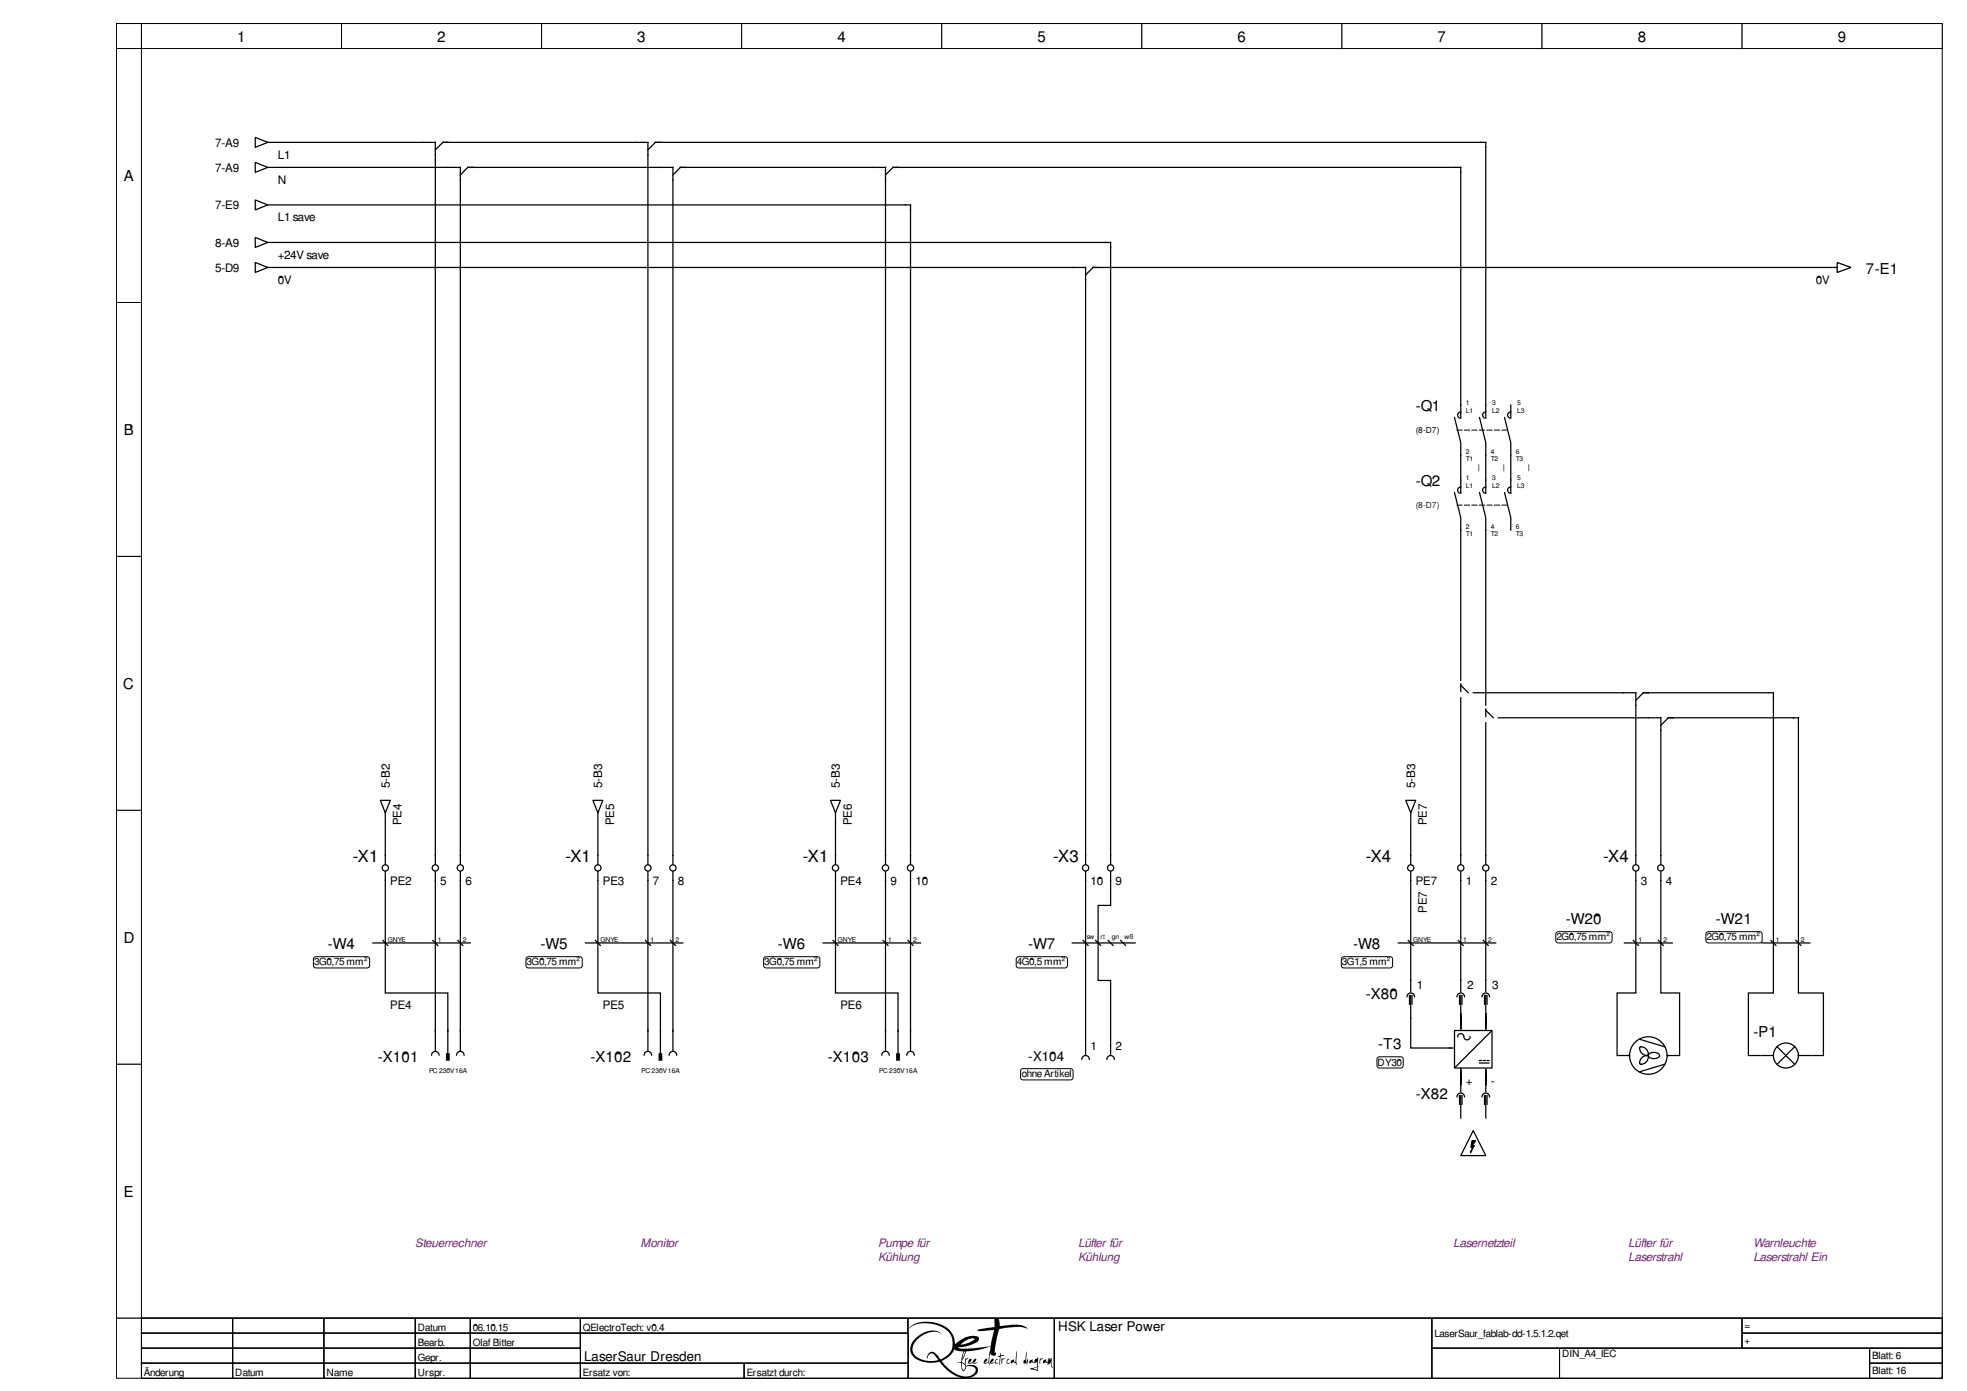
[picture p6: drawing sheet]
<svg xmlns="http://www.w3.org/2000/svg" width="420mm" height="297mm" viewBox="0 0 420 297" stroke-linecap="round" stroke-linejoin="round" font-family="sans-serif">
<path d="M24.9 5h390v276.5h-390z" fill="none" stroke="#000" stroke-width=".21"/>
<g fill="#fff" stroke="#000" stroke-width=".21">
<path d="M24.9 5h5.3v5.4h-5.3z"/>
<path d="M30.2 5h42.8v5.4h-42.8z"/>
<path d="M73 5h42.7v5.4h-42.7z"/>
<path d="M115.7 5h42.7v5.4h-42.7z"/>
<path d="M158.4 5h42.8v5.4h-42.8z"/>
<path d="M201.2 5h42.7v5.4h-42.7z"/>
<path d="M243.9 5h42.7v5.4h-42.7z"/>
<path d="M286.6 5h42.8v5.4h-42.8z"/>
<path d="M329.4 5h42.7v5.4h-42.7z"/>
<path d="M372.1 5h42.8v5.4h-42.8z"/>
<path d="M24.9 10.4h5.3v54.2h-5.3z"/>
<path d="M24.9 64.6h5.3v54.2h-5.3z"/>
<path d="M24.9 118.8h5.3v54.2h-5.3z"/>
<path d="M24.9 173h5.3v54.3h-5.3z"/>
<path d="M24.9 227.3h5.3v54.2h-5.3z"/>
<path d="M24.9 281.5h390v12.8h-390z"/>
<path d="M30.2 281.5h19.5v3.2h-19.5z"/>
</g>
<path d="M30.2 281.5h19.5v3.2h-19.5z" fill="none" stroke="#000" stroke-width=".21"/>
<path d="M49.7 281.5h19.5v3.2h-19.5z" fill="#fff" stroke="#000" stroke-width=".21"/>
<path d="M49.7 281.5h19.5v3.2h-19.5z" fill="none" stroke="#000" stroke-width=".21"/>
<path d="M69.2 281.5h19.5v3.2h-19.5z" fill="#fff" stroke="#000" stroke-width=".21"/>
<path d="M69.2 281.5h19.5v3.2h-19.5z" fill="none" stroke="#000" stroke-width=".21"/>
<path d="M88.7 281.5h11.8v3.2h-11.8z" fill="#fff" stroke="#000" stroke-width=".21"/>
<path d="M88.7 281.5h11.8v3.2h-11.8z" fill="none" stroke="#000" stroke-width=".21"/>
<path d="M100.5 281.5h23.5v3.2h-23.5z" fill="#fff" stroke="#000" stroke-width=".21"/>
<path d="M100.5 281.5h23.5v3.2h-23.5z" fill="none" stroke="#000" stroke-width=".21"/>
<path d="M124 281.5h70v3.2h-70z" fill="#fff" stroke="#000" stroke-width=".21"/>
<path d="M124 281.5h70v3.2h-70z" fill="none" stroke="#000" stroke-width=".21"/>
<path d="M194 281.5h31.2v12.8h-31.2z" fill="#fff" stroke="#000" stroke-width=".21"/>
<g fill="#000">
<path d="M207 290.3l.4-.2a.61 .61 0 0 1-.5 .9 .87 .87 0 0 0 1.2-.7l.4-.1a.76 .76 0 0 1-.6 .8l.9-.1-.7 .3-.4-.2-.8 .2-.1-.3zM211.8 290.3l.4-.1a.73 .73 0 0 1-.6 .8l.9-.1 .1-.4a.38 .38 0 0 1 .5-.3v.2h-.2l-.2 .2v.4h.6a.57 .57 0 0 1-.9 0l-.1 .1a.53 .53 0 0 1-.8-.1zM213.6 288.9l.2 .5 .5-.1 .3 .3h-.7a1.89 1.89 0 0 0-.3 1.7l-.1 .2 .1-1.8h-.5l.5-.2zM214 290l.1 .2 .3-.1 .2 .1a.69 .69 0 0 0-.5 1l-.1 .1zM215.2 290.3l.2-.1 .2 .1a.42 .42 0 0 0-.4 .3 .42 .42 0 0 0 .1 .4l.5-.1a.44 .44 0 0 1-.6 .3 .44 .44 0 0 1-.1-.7zM217.2 288.6l-.1 1.9 .1 .9-.7-.6-.4 .3-.2-.2v-.3l.6-.4 .1 .4 .3 .3zM219.3 288.6l-.1 2.1 .4-.6v.9l-.1 .2-.1-.6-.1 .8-.4-.3a.41 .41 0 0 1-.3-.4 .41 .41 0 0 1 .4-.4zM222.2 290v.2l.3-.1 .3 .1-.5 .2-.2 .9zM223 290.4l.4-.2 .1 .5 .3 .2 .1-.8 .1 .7 .2-.8 .1 .5 .3-.5 .1 1.7 .1 .2 .3-.1-.5 .2-.2-1.2-.2 .4-.1-.1-.2 .3-.1-.3-.5-.3-.5 .3v-.5z"/>
<path d="M207 290.3l-.2 .8 .3 .1 .6-.2a.83 .83 0 0 0 1.2-.1l-.8 .1-.1-.1a.53 .53 0 0 0 .4-.8l-.3 .2a.88 .88 0 0 1-1.2 .7l.6-.6-.1-.3zM207 290.3l.2-.1h.3l-.1 .4-.5 .3 .2 .1 .6-.1 .5-.7h.3a.62 .62 0 0 1-.5 .7l.1 .1 .7-.1-.7 .3-.3-.2-.9 .2-.1-.3z"/>
<path d="M211.8 290.3l-.3 .7a.87 .87 0 0 0 1 0l.4 .2 .4-.2h-.6v-.4l.2-.2h.3l-.1-.2a.46 .46 0 0 0-.6 .5v.2l-.9 .1a.66 .66 0 0 0 .5-.9zM211.9 290.2h.3a.76 .76 0 0 1-.6 .8h.2a.65 .65 0 0 0 .9-.6l.3-.2 .2 .1-.3 .1-.2 .6h.6a.49 .49 0 0 1-.8 0l-.2 .1a.53 .53 0 0 1-.8-.1z"/>
<path d="M194.5 283.3l-.5 .7 .8-.8 1.4-.5 1.4-.1 1.4 .1a6.3 6.3 0 0 1 3.7 1.8l.3 .4a3.5 3.5 0 0 1-1.2 4.9l-.9 .5-1.1-1.3a1.08 1.08 0 0 0-1.3-.1 1.08 1.08 0 0 0-.4 1.2 .92 .92 0 0 1 .7-1 .92 .92 0 0 1 1.1 .6l.5 .7a5.1 5.1 0 0 1-5.2-1.2l-.3-.9 .2-1a4.1 4.1 0 0 1 1.9-2.1l1.1-.5 1-.3h.9l1.1 .4-1.2-.6a4.9 4.9 0 0 0-4 1.3 2.72 2.72 0 0 0-.2 4.7 6 6 0 0 0 3.1 .8l1.9-.2 1.6 1.8a5 5 0 0 0 5.2 1.5l.8-.4 .5-.5a1.19 1.19 0 0 0-.1-1.3 1.19 1.19 0 0 0-1.3-.4l-1 .2-.1-1.1 .2-.3 .3-.1-.1-.2-.4 .2-.1-.1-.1 1.1-.6-.3 .9-2.3 2.8-.4 2.4-.7-.5 3.4-.8 .1 .5-.4 .1-.3-.1-.2-.5 .3-.2 .5v.2l.4 .1 .6-.2 .3 .4h.1l-.2-.7 .2-1.8 .2 .4 .6 .2a.4 .4 0 0 0 .5-.4l-.1-.3-.2 .1v-.7l.9-4.3 1.3-.3 2.9-.3 1.9 .4a1.04 1.04 0 0 0-1-.6l-2.2-.2-2.7 .3-.3-1.6a.53 .53 0 0 0-.7 0 .53 .53 0 0 0-.2 .6v1.2l-3.7 .6 .7 .3 2.9-.3-.7 3.5-5.6 .5a1.33 1.33 0 0 1-1.3-.3l1.4-.1 2.1-.7 .8-.6 .1-.7-.8-.3-1.7 .1-1.5 .8-1.1 .9-.2-1.2a5.5 5.5 0 0 0-5.3-3.6h-1.3l-1.3 .2zM194.5 283.3a6.6 6.6 0 0 1 6.2-.5l1.1 .5a4.5 4.5 0 0 1 2.2 3.8l.2-.2a4.8 4.8 0 0 1 4.7-1.4l.2 .1a1.01 1.01 0 0 1-.9 1.2 7.9 7.9 0 0 1-3.2 .9h-.3l.5 .3h1.4l5-.5 .7-3.5-2.9 .3-.7-.3 3.8-.6-.1-1.6 .2-.3h.5l.3 .2 .2 1.5 2.7-.3a4 4 0 0 1 3.1 .7l.1 .1-1.4-.3h-.8l-3.7 .4a4.9 4.9 0 0 0-.8 2.6l-.3 2.3v.3l.2-.2v.3l-.2 .4a.66 .66 0 0 1-1-.6l-.1 .5a2.81 2.81 0 0 0 .1 2h-.2l-.2-.4-.6 .2-.4-.1v-.2l.2-.5 .5-.3 .1 .2-.1 .3-.5 .4 .8-.1 .5-3.4-2.4 .7-2.8 .4-.9 2.2 .6 .4 .1-1.1 .1 .1 .5-.1v.1l-.5 .3-.1 .8 .2 .4a2.39 2.39 0 0 1 1.9-.1l.5 .5 .1 .5-.1 .6-.5 .5-1.3 .5h-1.9a10.2 10.2 0 0 1-4.4-3.4l-.4 .1a6.8 6.8 0 0 1-3.9-.3l-1-.6-.5-.6-.4-.6-.1-.8a5 5 0 0 1 4-3.8h1.5l1.2 .6a3.3 3.3 0 0 0-3.8 .2 3.6 3.6 0 0 0-2.3 3.8 3.3 3.3 0 0 0 2.3 1.7l1.7 .2 1.4-.3-.8-1-.5-.4-.7 .3-.3 .8-.1-.1a1.2 1.2 0 0 1 1.3-1.3l.8 .6 .8 .9h.2l1-.6 .8-.7 .5-.9 .1-.9a4 4 0 0 0-3.4-4.2l-1.1-.2a5.2 5.2 0 0 0-5 1.2zM205.3 287.1l1.4-1.1 1-.2 .5 .1a4.8 4.8 0 0 1-2.9 1.2zM205.3 287.1h.4l1.3-.4 1.2-.8-.5-.1-1 .2zM201.1 290.6a5.3 5.3 0 0 0 2.7-2.3v-.1a2.42 2.42 0 0 0 1.8 .4h.2l-.5 2.3h-.8l-.3 .3 .6-.2h.5a1.65 1.65 0 0 0 .5 1.8l.3-.3 .2-.4a.98 .98 0 0 1 1.4-.3 .9 .9 0 0 1 .7 .8 .9 .9 0 0 1-.6 .9l-.4 .3a5.4 5.4 0 0 1-5.5-2.2zM201.1 290.6a8.4 8.4 0 0 0 3.8 3.1 2.57 2.57 0 0 0 3.5-1 1.39 1.39 0 0 0-1.9-.9l-.4 .7-.4 .3-.3-.5-.1-1.3h-.5l-.6 .2a1.05 1.05 0 0 1 1.1-.3l.5-2.3-1.2-.1-.8-.3a4 4 0 0 1-2.4 2.3zM206 288.6h.2l-.1 .2-.5 1.3zM206 288.6l-.4 1.5 .5-1.3 .1-.2zM205.5 291.1l.6 .4 .1 .5a.39 .39 0 0 1-.1 .4 .39 .39 0 0 1-.5 .1zM205.5 291.1a1.36 1.36 0 0 0 .4 1.5l.3-.7a.84 .84 0 0 0-.7-.8z"/>
<path d="M194.5 283.3l-.5 .6 .1-.1a5.9 5.9 0 0 1 5.6-1 4.2 4.2 0 0 1 3.8 4.3 3.4 3.4 0 0 1-2.7 3.1l-1-1.2a1.06 1.06 0 0 0-1.3-.1 1.06 1.06 0 0 0-.4 1.2 .92 .92 0 0 1 .7-1 .92 .92 0 0 1 1.1 .6 .69 .69 0 0 1 .4 .8 5.3 5.3 0 0 1-5.1-1.3 2.77 2.77 0 0 1 1.2-3.6 4 4 0 0 1 4.7-.8 3.4 3.4 0 0 0-4.4 .1 3.5 3.5 0 0 0-2 4.2 5 5 0 0 0 4.9 1.9l1.1-.2a7.9 7.9 0 0 0 5.7 3.5 2.66 2.66 0 0 0 2.5-1.4 1.2 1.2 0 0 0-1.5-1.4l-1 .2-.1-.2v-1l.5-.3v-.1h-.6l-.1 1.1-.6-.3 .9-2.3 2.8-.4 2.4-.7-.1 1a1.4 1.4 0 0 0-.3 1.3l-.1 1.1-.8 .1 .5-.4 .1-.3-.2-.2-.4 .3-.2 .7 .4 .1 .6-.2 .2 .4h.2a3.5 3.5 0 0 1 0-2.5 .65 .65 0 0 0 .5 .6 .65 .65 0 0 0 .8-.4v-.3l-.3 .2v-.2v-.9l.9-4a10.9 10.9 0 0 1 6.1-.2 3.7 3.7 0 0 0-3.2-.8l-2.7 .3-.2-1.3a.52 .52 0 0 0-.6-.4 .52 .52 0 0 0-.4 .7v1.2l-3.7 .6 .7 .3 2.9-.3-.7 3.5a24.3 24.3 0 0 1-6.6 .5l-.3-.3h.3a7.1 7.1 0 0 0 4-1.4l.1-.5-.2-.3a5 5 0 0 0-4.9 1.6 4.6 4.6 0 0 0-3.8-4.5 6.4 6.4 0 0 0-5.7 .7zM205.4 287a2.7 2.7 0 0 1 2.8-1.1 4.8 4.8 0 0 1-3 1.2zM201.1 290.6a4.9 4.9 0 0 0 2.7-2.4l.8 .3 1.2 .1-.5 2.3h-.8l-.3 .3 .6-.2h.5a1.66 1.66 0 0 0 .5 1.8l.3-.3 .3-.7a1.77 1.77 0 0 1 2 .6 1.9 1.9 0 0 1-2.4 1.5 7.7 7.7 0 0 1-4.9-3.3zM205.9 288.7l.3-.1-.6 1.5zM205.5 291.1a.77 .77 0 0 1 .7 .7 .77 .77 0 0 1-.5 .8l-.2-.6z"/>
<path d="M213.6 288.9v.6l-.5 .2h.5l-.1 1.5 .1 .3 .2-1.8 .8-.1-.3-.3-.6 .1zM213.6 288.9l.1 .5 .6-.1 .3 .3a.59 .59 0 0 0-.9 .3l-.1 1.6v-1.8h-.5l.5-.2z"/>
<path d="M214 290v1.3l.1-.9 .5-.3h-.2l-.3 .1zM214 290l.1 .2 .3-.1h.2a.72 .72 0 0 0-.5 1l-.1 .2z"/>
<path d="M215.1 290.3l-.1 .7 .5 .2 .3-.3-.5 .1-.2-.1 .2-.5h.3v-.2zM215.2 290.3l.4-.1v.2h-.3l-.2 .5 .2 .1 .5-.1-.3 .3-.5-.2z"/>
<path d="M217.2 288.6l-.3 2.3a.44 .44 0 0 1-.4-.7l-.1 .2a.36 .36 0 0 0-.5 .3 .36 .36 0 0 0 .3 .4l.3-.3 .4 .3 .2 .3h.2l-.2-.4 .1-.1-.1-.2zM217.2 288.6l-.1 2.1 .1 .2-.1 .1 .2 .4-.8-.6-.3 .3a.38 .38 0 0 1-.3-.5 .38 .38 0 0 1 .5-.2l.1-.2 .1 .6 .3 .1z"/>
<path d="M219.3 288.6l-.2 1.2a.55 .55 0 0 1-.5 .8v.5h.4l.3 .3 .1-.8 .1 .6 .1-1.1-.4 .6zM219.3 288.6l-.1 2.1 .4-.6v.8l-.1 .3-.1-.6-.1 .8-.2-.2a.45 .45 0 0 1-.5-.5 .45 .45 0 0 1 .4-.4z"/>
<path d="M220 290.5l-.2 .4 .2 .2 .4-.3 .4 .2 .7-.2v1.1l-1.4 .3v.1l1.6 .5v-.9l.5-.2-.5 .1v-1.9h-.1l-.1 .3h-.4l-.1 .7-.4-.1-.1-.6zM220 290.5l.5-.3 .1 .6 .3 .1a.63 .63 0 0 1 .6-.7l.2-.3v1.9l.5-.1-.5 .2v.9l-1.7-.5 1.5-.4v-1.1l-.7 .2-.4-.2-.4 .3-.2-.2zM220.6 292.3l.9-.3v.5zM220.6 292.3l.9 .2v-.5z"/>
<path d="M220.1 290.4l-.2 .2v.5l.5-.3 .4 .2 .7-.2v1.1l-1.5 .4 1.7 .5v-.9l.4-.2-.4 .1v-1.9l-.2 .3a.64 .64 0 0 0-.6 .7l-.3-.1-.1-.6zM220.6 292.3l.9-.3v.5z"/>
<path d="M222.2 290l-.1 1.3 .2-.9 .5-.2-.3-.1-.3 .1zM222.2 290v.2l.3-.1 .3 .1-.5 .2-.2 .9z"/>
<path d="M223 290.4l-.2 .5 .1 .2 .5-.3 .4 .3v.4l.3-.4 .1 .1 .2-.4 .2 1.2 .5-.2-.3 .1-.1-.2-.1-1.7-.3 .5-.1-.5-.2 .8-.1-.8-.1 .9a.49 .49 0 0 1-.4-.7zM223 290.4l.4-.2 .1 .6 .3 .1 .1-.9 .1 .8 .2-.8 .1 .5 .3-.5 .1 1.7 .1 .2 .3-.1-.5 .2-.2-1.2-.2 .4-.1-.1-.3 .4v-.4l-.4-.3-.5 .3-.1-.2z"/>
</g>
<path d="M194 281.5h31.2v12.8h-31.2z" fill="none" stroke="#000" stroke-width=".21"/>
<path d="M225.2 281.5h80.7v12.8h-80.7z" fill="#fff" stroke="#000" stroke-width=".21"/>
<path d="M225.2 281.5h80.7v12.8h-80.7z" fill="none" stroke="#000" stroke-width=".21"/>
<path d="M305.9 281.5h66.2v6.4h-66.2z" fill="#fff" stroke="#000" stroke-width=".21"/>
<path d="M305.9 281.5h66.2v6.4h-66.2z" fill="none" stroke="#000" stroke-width=".21"/>
<path d="M372.1 281.5h42.8v3.2h-42.8z" fill="#fff" stroke="#000" stroke-width=".21"/>
<path d="M372.1 281.5h42.8v3.2h-42.8z" fill="none" stroke="#000" stroke-width=".21"/>
<path d="M30.2 284.7h19.5v3.2h-19.5z" fill="#fff" stroke="#000" stroke-width=".21"/>
<path d="M30.2 284.7h19.5v3.2h-19.5z" fill="none" stroke="#000" stroke-width=".21"/>
<path d="M49.7 284.7h19.5v3.2h-19.5z" fill="#fff" stroke="#000" stroke-width=".21"/>
<path d="M49.7 284.7h19.5v3.2h-19.5z" fill="none" stroke="#000" stroke-width=".21"/>
<path d="M69.2 284.7h19.5v3.2h-19.5z" fill="#fff" stroke="#000" stroke-width=".21"/>
<path d="M69.2 284.7h19.5v3.2h-19.5z" fill="none" stroke="#000" stroke-width=".21"/>
<path d="M88.7 284.7h11.8v3.2h-11.8z" fill="#fff" stroke="#000" stroke-width=".21"/>
<path d="M88.7 284.7h11.8v3.2h-11.8z" fill="none" stroke="#000" stroke-width=".21"/>
<path d="M100.5 284.7h23.5v3.2h-23.5z" fill="#fff" stroke="#000" stroke-width=".21"/>
<path d="M100.5 284.7h23.5v3.2h-23.5z" fill="none" stroke="#000" stroke-width=".21"/>
<path d="M124 284.7h70v6.4h-70z" fill="#fff" stroke="#000" stroke-width=".21"/>
<path d="M124 284.7h70v6.4h-70z" fill="none" stroke="#000" stroke-width=".21"/>
<path d="M372.1 284.7h42.8v3.2h-42.8z" fill="#fff" stroke="#000" stroke-width=".21"/>
<path d="M372.1 284.7h42.8v3.2h-42.8z" fill="none" stroke="#000" stroke-width=".21"/>
<path d="M30.2 287.9h19.5v3.2h-19.5z" fill="#fff" stroke="#000" stroke-width=".21"/>
<path d="M30.2 287.9h19.5v3.2h-19.5z" fill="none" stroke="#000" stroke-width=".21"/>
<path d="M49.7 287.9h19.5v3.2h-19.5z" fill="#fff" stroke="#000" stroke-width=".21"/>
<path d="M49.7 287.9h19.5v3.2h-19.5z" fill="none" stroke="#000" stroke-width=".21"/>
<path d="M69.2 287.9h19.5v3.2h-19.5z" fill="#fff" stroke="#000" stroke-width=".21"/>
<path d="M69.2 287.9h19.5v3.2h-19.5z" fill="none" stroke="#000" stroke-width=".21"/>
<path d="M88.7 287.9h11.8v3.2h-11.8z" fill="#fff" stroke="#000" stroke-width=".21"/>
<path d="M88.7 287.9h11.8v3.2h-11.8z" fill="none" stroke="#000" stroke-width=".21"/>
<path d="M100.5 287.9h23.5v3.2h-23.5z" fill="#fff" stroke="#000" stroke-width=".21"/>
<path d="M100.5 287.9h23.5v3.2h-23.5z" fill="none" stroke="#000" stroke-width=".21"/>
<path d="M305.9 287.9h27.2v6.4h-27.2z" fill="#fff" stroke="#000" stroke-width=".21"/>
<path d="M305.9 287.9h27.2v6.4h-27.2z" fill="none" stroke="#000" stroke-width=".21"/>
<path d="M333.1 287.9h66.3v6.4h-66.3z" fill="#fff" stroke="#000" stroke-width=".21"/>
<path d="M333.1 287.9h66.3v6.4h-66.3z" fill="none" stroke="#000" stroke-width=".21"/>
<path d="M399.4 287.9h15.5v3.2h-15.5z" fill="#fff" stroke="#000" stroke-width=".21"/>
<path d="M399.4 287.9h15.5v3.2h-15.5z" fill="none" stroke="#000" stroke-width=".21"/>
<path d="M30.2 291.1h19.5v3.2h-19.5z" fill="#fff" stroke="#000" stroke-width=".21"/>
<path d="M30.2 291.1h19.5v3.2h-19.5z" fill="none" stroke="#000" stroke-width=".21"/>
<path d="M49.7 291.1h19.5v3.2h-19.5z" fill="#fff" stroke="#000" stroke-width=".21"/>
<path d="M49.7 291.1h19.5v3.2h-19.5z" fill="none" stroke="#000" stroke-width=".21"/>
<path d="M69.2 291.1h19.5v3.2h-19.5z" fill="#fff" stroke="#000" stroke-width=".21"/>
<path d="M69.2 291.1h19.5v3.2h-19.5z" fill="none" stroke="#000" stroke-width=".21"/>
<path d="M88.7 291.1h11.8v3.2h-11.8z" fill="#fff" stroke="#000" stroke-width=".21"/>
<path d="M88.7 291.1h11.8v3.2h-11.8z" fill="none" stroke="#000" stroke-width=".21"/>
<path d="M100.5 291.1h23.5v3.2h-23.5z" fill="#fff" stroke="#000" stroke-width=".21"/>
<path d="M100.5 291.1h23.5v3.2h-23.5z" fill="none" stroke="#000" stroke-width=".21"/>
<path d="M124 291.1h35v3.2h-35z" fill="#fff" stroke="#000" stroke-width=".21"/>
<path d="M124 291.1h35v3.2h-35z" fill="none" stroke="#000" stroke-width=".21"/>
<path d="M159 291.1h35v3.2h-35z" fill="#fff" stroke="#000" stroke-width=".21"/>
<path d="M159 291.1h35v3.2h-35z" fill="none" stroke="#000" stroke-width=".21"/>
<path d="M399.4 291.1h15.5v3.2h-15.5z" fill="#fff" stroke="#000" stroke-width=".21"/>
<path d="M332.4 199.2l.5-.2h10.9l.5 .2v1.6v.3l-.5 .3h-10.9l-.5-.3-.1-.3zM399.4 291.1h15.5v3.2h-15.5z" fill="none" stroke="#000" stroke-width=".21"/>
<g fill="none" stroke="#000" stroke-width=".27">
<path d="M58.3 35.7h37.4M58.3 30.4h32M93 33.1v149.6M95.7 30.4h40M98.3 38.4v144.3M101 35.7h40.1M138.4 33.1v149.6M141.1 30.4h175.2M143.7 38.4v144.3M146.4 35.7h40.1M189.1 38.4v144.3M191.8 35.7h119.2"/>
<path d="M312 36.8v49.7M317.4 31.5v55M58.3 57.1h170.9M58.3 43.8h135.1M58.3 51.8h177.9M194.5 44.8v137.9M231.9 59.8v122.9M234.6 57.1h156.8M237.2 52.8v129.9M312 97.2v5.3M317.4 97.2v5.3M322.7 97.2v5.3"/>
<path d="M312 113.2v32.1M317.4 113.2v37.4M312 146.3l1.6 1.6M312 146.1v1.6M312 149v33.7M314.7 147.9h32M317.4 151.4v1.6M317.4 151.7l1.6 1.6M317.4 154.3v28.4M320 153.3h32.1M349.4 150.6v32.1M352.1 147.9h25.6"/>
<path d="M354.8 155.9v26.8M357.4 153.3h25.7M378.8 149v63h-5.3v13.4h2.4M384.1 154.3v57.7h5.4v13.4h-2.4M82.3 174.6v8.1M127.7 174.6v8.1M178.5 174.6v8.1M301.3 174.6v8.1M82.3 188v24h13.4v8.2M93 188v32.2M98.3 188v32.2M127.7 188v24h13.4v8.2"/>
<path d="M138.4 188v32.2M143.7 188v32.2M178.5 188v24h13.3v8.2M189.1 188v32.2M194.5 188v32.2M231.9 188v34.5M237.2 188v5.3h-2.6v16.1h2.6v13.1M301.3 188v21.4M312 188v21.4M317.4 188v21.4M349.4 188v24h-4v13.4h2.4M354.8 188v24h4v13.4h-2.4"/>
<path d="M301.3 217.4v6.4h8.3M312 217.4v2.4v-3.5v2.4M317.4 217.4v2.4v-3.5v2.4M347 201.4h10.2M348.9 200.8l1.1 1.1M354.2 200.8l1.1 1.1M312 229.4v2.4v-3.5v2.4M317.4 229.4v2.4v-3.5v2.4"/>
</g>
<circle cx="352.1" cy="225.4" r="4" fill="#fff" stroke="#000" stroke-width=".27"/>
<g fill="none" stroke="#000" stroke-width=".27">
<path d="M54.5 34.7l2.7 1-2.7 1.1zM54.5 29.3l2.7 1.1-2.7 1.1zM57.2 35.7h.8M57.2 30.4h.8M90.3 30.4h2.7v2.7M95.7 35.7h2.6v2.7M95.7 30.4h-1.1l-1.6 1.6M101 35.7h-1.1l-1.6 1.6M135.7 30.4h2.7v2.7M141.1 35.7h2.6v2.7M141.1 30.4h-1.1l-1.6 1.6M146.4 35.7h-1.1l-1.6 1.6"/>
<path d="M186.5 35.7h2.6v2.7M191.8 35.7h-1l-1.7 1.6M311 35.7h1v1.1M316.3 30.4h1.1v1.1M54.5 56l2.7 1.1-2.7 1.1zM54.5 50.7l2.7 1.1-2.7 1zM54.5 42.7l2.7 1.1-2.7 1zM57.2 57.1h.8M57.2 43.8h.8M57.2 51.8h.8M193.4 43.8h1.1v1M229.2 57.1h2.7v2.7"/>
<path d="M234.6 57.1h-1.1l-1.6 1.6M236.2 51.8h1v1M391.6 57.1h.8M392.4 56l3 1.1-3 1.1zM310.7 89.2l1.3 5.3v2.7M312 88a.67 .67 0 0 0-.6 .6 .67 .67 0 0 0 .6 .7M312 86.5v2.7M316 89.2l1.4 5.3v2.7M317.4 88a.67 .67 0 0 0-.7 .6 .67 .67 0 0 0 .7 .7M317.4 86.5v2.7M321.4 89.2l1.3 5.3v2.7M322.7 88a.67 .67 0 0 0-.7 .6 .67 .67 0 0 0 .7 .7"/>
<path d="M322.7 86.5v2.7M310.7 105.2l1.3 5.3v2.7M312 104a.67 .67 0 0 0-.6 .7 .67 .67 0 0 0 .6 .6M312 102.5v2.7M316 105.2l1.4 5.3v2.7M317.4 104a.67 .67 0 0 0-.7 .7 .67 .67 0 0 0 .7 .6M317.4 102.5v2.7M321.4 105.2l1.3 5.3v2.7M322.7 104a.67 .67 0 0 0-.7 .7 .67 .67 0 0 0 .7 .6M322.7 102.5v2.7M346.7 147.9h2.7v2.7M352.1 153.3h2.7v2.6"/>
<path d="M352.1 147.9h-1.1l-1.6 1.6M357.4 153.3h-1l-1.6 1.6M377.7 147.9h1.1v1.1M383.1 153.3h1v1M81.2 170.9h2.2l-1.1 2.7zM82.3 173.6v.8M126.6 170.9h2.2l-1.1 2.7zM127.7 173.6v.8M177.4 170.9h2.1l-1 2.7zM178.5 173.6v.8M300.3 170.9h2.1l-1.1 2.7zM301.3 173.6v.8"/>
<path d="M82.3 182.7v1.8M82.3 186.1v1.9M93 182.7v1.8M93 186.1v1.9M98.3 182.7v1.8M98.3 186.1v1.9M127.7 182.7v1.8M127.7 186.1v1.9M138.4 182.7v1.8M138.4 186.1v1.9M143.7 182.7v1.8M143.7 186.1v1.9"/>
<path d="M178.5 182.7v1.8M178.5 186.1v1.9M189.1 182.7v1.8M189.1 186.1v1.9M194.5 182.7v1.8M194.5 186.1v1.9M231.9 182.7v1.8M231.9 186.1v1.9M237.2 182.7v1.8M237.2 186.1v1.9M301.3 182.7v1.8M301.3 186.1v1.9"/>
<path d="M312 182.7v1.8M312 186.1v1.9M317.4 182.7v1.8M317.4 186.1v1.9M349.4 182.7v1.8M349.4 186.1v1.9M354.8 182.7v1.8M354.8 186.1v1.9M79.6 201.4h20.8M81.8 200.8l1 1.1M92.5 200.8l1 1.1M93 220v4.5"/>
<path d="M95.7 220v5M97.8 200.8l1 1.1M98.3 220v4.5M125.1 201.4h20.8M127.2 200.8l1 1.1M137.9 200.8l1 1.1M138.4 220v4.5M141.1 220v5M143.2 200.8l1.1 1.1M143.7 220v4.5M175.8 201.4h20.8M177.9 200.8l1.1 1.1"/>
<path d="M188.6 200.8l1.1 1.1M189.1 220v4.5M191.8 220v5M193.9 200.8l1.1 1.1M194.5 220v4.5M229 201.4h13.5M231.4 200.8l1 1.1M234 200.8l1.1 1.1M236.7 200.8l1.1 1.1M239.4 200.8l1 1.1M298.7 201.4h20.8M300.5 212.8a.8 .8 0 0 1 .8-.8 .8 .8 0 0 1 .8 .8"/>
<path d="M300.8 200.8l1.1 1.1M301.1 212.6v1.8M301.3 209.4v2.4M301.3 212.6v4.8M301.6 212.6v1.8M311.2 212.8a.8 .8 0 0 1 .8-.8 .8 .8 0 0 1 .8 .8M311.5 200.8l1.1 1.1M311.8 212.6v1.8M312 209.4v2.4M312 212.6v4.8M312 218.7v1.4M312.3 212.6v1.8"/>
<path d="M316.6 212.8a.8 .8 0 0 1 .8-.8 .8 .8 0 0 1 .8 .8M316.8 200.8l1.1 1.1M317.1 212.6v1.8M317.4 219v1.1M317.4 209.4v2.4M317.4 212.6v4.8M317.6 212.6v1.8M376.4 201.4h10.2M378.3 200.8l1 1.1M383.6 200.8l1.1 1.1M92.2 225.3a.8 .8 0 0 1 .8-.8 .8 .8 0 0 1 .8 .8M97.5 225.3a.8 .8 0 0 1 .8-.8 .8 .8 0 0 1 .8 .8"/>
<path d="M137.6 225.3a.8 .8 0 0 1 .8-.8 .8 .8 0 0 1 .8 .8M142.9 225.3a.8 .8 0 0 1 .8-.8 .8 .8 0 0 1 .8 .8M188.3 225.3a.8 .8 0 0 1 .8-.8 .8 .8 0 0 1 .9 .8M193.7 225.3a.8 .8 0 0 1 .8-.8 .8 .8 0 0 1 .8 .8M231.8 225.4a.8 .8 0 0 0-.7 .8M231.9 222.7v2.4M232 225.4a.8 .8 0 0 1 .7 .8M237.1 225.4a.8 .8 0 0 0-.7 .8M237.2 222.7v2.4M237.3 225.4a.8 .8 0 0 1 .7 .8M309.6 223.8h.8M310.7 220.1h8v8h-8z"/>
<path d="M311.2 234.2a.8 .8 0 0 1 .8-.8 .8 .8 0 0 1 .8 .8M311.8 233.9v1.9M312 230.7v2.4M312 233.9v4.9M312 228.1v1.3M312.3 233.9v1.9M312.7 221.3a.67 .67 0 0 0-.7-.6 .67 .67 0 0 0-.6 .7M314 221.4a.67 .67 0 0 1-.6 .7 .67 .67 0 0 1-.7-.6M316 226.5h.4M316 227h2M316.6 234.2a.8 .8 0 0 1 .8-.8 .8 .8 0 0 1 .8 .8M316.8 226.5h.4"/>
<path d="M317.1 233.9v1.9M317.4 228.3v1.1M317.4 230.7v2.4M317.4 233.9v4.9M317.6 226.5h.4M317.6 233.9v1.9M318.6 220.2l-7.8 7.7M347.8 225.4h.3M350.2 221.9l5.4 1.6M350.3 223.7a1.36 1.36 0 0 1 1.7 1.7 1.52 1.52 0 0 1-1.7-1.7zM351.8 225.4a1.43 1.43 0 0 0-1.4 1.8 1.54 1.54 0 0 0 1.7-1.5M352.2 225.1a1.53 1.53 0 0 1 2.3 .3 1.42 1.42 0 0 1-2.4 0z"/>
<path d="M355.6 227.3l-5.4 1.6M356.1 225.4h.3M376.1 225.4h2.7M379.6 223.5l3.8 3.8M383.4 223.5l-3.8 3.8M384.1 225.4h2.7M314.7 241.4l2.7 5.4h-5.4z"/>
<circle cx="82.3" cy="185.3" r=".67"/>
<circle cx="93" cy="185.3" r=".67"/>
<circle cx="98.3" cy="185.3" r=".67"/>
<circle cx="127.7" cy="185.3" r=".67"/>
<circle cx="138.4" cy="185.3" r=".67"/>
<circle cx="143.7" cy="185.3" r=".67"/>
<circle cx="178.5" cy="185.3" r=".67"/>
<circle cx="189.1" cy="185.3" r=".67"/>
<circle cx="194.5" cy="185.3" r=".67"/>
<circle cx="231.9" cy="185.3" r=".67"/>
<circle cx="237.2" cy="185.3" r=".67"/>
<circle cx="301.3" cy="185.3" r=".67"/>
<circle cx="312" cy="185.3" r=".67"/>
<circle cx="317.4" cy="185.3" r=".67"/>
<circle cx="349.4" cy="185.3" r=".67"/>
<circle cx="354.8" cy="185.3" r=".67"/>
<circle cx="381.5" cy="225.4" r="2.67"/>
</g>
<path d="M364.5 199.2l.4-.2h11l.4 .2 .1 1.6-.1 .3-.4 .3h-11l-.3-.1-.2-.5zM67 204.6l.5-.3h10.9l.5 .3 .1 1.6-.1 .2-.5 .3h-10.9l-.3-.1-.3-.4zM112.4 204.6l.5-.3h10.9l.5 .3 .1 1.6-.1 .2-.5 .3h-10.9l-.3-.1-.2-.4zM163.2 204.6l.4-.3h11l.5 .3v1.6v.2l-.5 .3h-11l-.4-.3-.1-.2zM217.1 204.6l.5-.3h9.9l.4 .3 .1 1.6-.1 .2-.4 .3h-9.9l-.3-.1-.2-.4zM286.6 204.6l.4-.3h9.9l.5 .3 .1 1.6-.1 .2-.5 .3h-9.9l-.4-.3-.1-.2zM218.1 228.5l.4-.3h10.2l.4 .3 .1 1.6-.1 .2-.4 .3h-10.2l-.2-.1-.3-.4zM294.4 225.7h5.1l.2 .5v1.6l-.5 .3-4.8-.1-.3-.5v-1.3z" fill="none" stroke="#000" stroke-width=".21"/>
<g fill="#000" stroke="#000" stroke-width=".21">
<path d="M314.2 245.7h.2l-.3 .5z" fill-rule="evenodd"/>
<path d="M314.4 243.6h.8l-.8 1.2 .6-.2-.7 1.1 .3-.8-.4 .1z" fill-rule="evenodd"/>
</g>
<path d="M311.2 91.8h10.7M311.2 107.9h10.7" fill="none" stroke="#000" stroke-width=".21" stroke-dasharray="1.1 .5"/>
<g fill="#000" stroke="#000" stroke-width=".27">
<path d="M95.4 225h.5v1.4h-.5z" fill-rule="evenodd"/>
<path d="M140.8 225h.5v1.4h-.5z" fill-rule="evenodd"/>
<path d="M191.6 225h.5v1.4h-.5z" fill-rule="evenodd"/>
</g>
<g font-size="3.6">
<text x="75.4" y="184">-X1</text>
<text x="120.8" y="184">-X1</text>
<text x="171.5" y="184">-X1</text>
<text x="224.9" y="184">-X3</text>
<text x="291.7" y="184">-X4</text>
<text x="342.5" y="184">-X4</text>
</g>
<g font-size="3.2">
<text x="50.6" y="9">1</text>
<text x="93.4" y="9">2</text>
<text x="136.1" y="9">3</text>
<text x="178.9" y="9">4</text>
<text x="221.6" y="9">5</text>
<text x="264.3" y="9">6</text>
<text x="307.1" y="9">7</text>
<text x="349.8" y="9">8</text>
<text x="392.6" y="9">9</text>
<text x="26.5" y="38.7">A</text>
<text x="398.6" y="58.5">7-E1</text>
<text x="302.4" y="87.8">-Q1</text>
<text x="26.5" y="92.9">B</text>
<text x="302.4" y="103.9">-Q2</text>
<text x="26.3" y="147.2">C</text>
<text x="334.5" y="197.4">-W20</text>
<text x="366.5" y="197.4">-W21</text>
<text x="26.5" y="201.4">D</text>
<text x="70" y="202.7">-W4</text>
<text x="115.4" y="202.7">-W5</text>
<text x="166.2" y="202.7">-W6</text>
<text x="219.6" y="202.7">-W7</text>
<text x="289.1" y="202.7">-W8</text>
<text x="291.7" y="213.4">-X80</text>
<text x="374.5" y="221.4">-P1</text>
<text x="80.7" y="226.7">-X101</text>
<text x="126.1" y="226.7">-X102</text>
<text x="176.9" y="226.7">-X103</text>
<text x="294.4" y="224.1">-T3</text>
<text x="302.4" y="234.7">-X82</text>
<text x="26.5" y="255.6">E</text>
</g>
<g font-size="2.9">
<text x="219.6" y="226.6">-X104</text>
<text x="226" y="284.2">HSK Laser Power</text>
<text x="124.8" y="290.6">LaserSaur Dresden</text>
</g>
<g font-size="2.5">
<text x="46" y="31.3">7-A9</text>
<text x="59.3" y="33.9">L1</text>
<text x="46" y="36.7">7-A9</text>
<text x="59.3" y="39.2">N</text>
<text x="46" y="44.7">7-E9</text>
<text x="59.3" y="47.2">L1 save</text>
<text x="46" y="52.7">8-A9</text>
<text x="46" y="58.1">5-D9</text>
<text x="59.3" y="55.2">+24V save</text>
<text x="59.3" y="60.6">0V</text>
<text x="387.9" y="60.6">0V</text>
<text x="315.5" y="100.7" transform="rotate(-90 315.5 100.7)">_</text>
<text x="320.8" y="100.7" transform="rotate(-90 320.8 100.7)">_</text>
<text x="326.2" y="100.7" transform="rotate(-90 326.2 100.7)">_</text>
<text x="83.2" y="168.2" transform="rotate(-90 83.2 168.2)">5-B2</text>
<text x="128.6" y="168.2" transform="rotate(-90 128.6 168.2)">5-B3</text>
<text x="179.4" y="168.2" transform="rotate(-90 179.4 168.2)">5-B3</text>
<text x="302.3" y="168.2" transform="rotate(-90 302.3 168.2)">5-B3</text>
<text x="85.8" y="176.3" transform="rotate(-90 85.8 176.3)">PE4</text>
<text x="131.2" y="176.3" transform="rotate(-90 131.2 176.3)">PE5</text>
<text x="181.9" y="176.3" transform="rotate(-90 181.9 176.3)">PE6</text>
<text x="304.8" y="176.3" transform="rotate(-90 304.8 176.3)">PE7</text>
<text x="83.4" y="188.9">PE2</text>
<text x="94.1" y="188.9">5</text>
<text x="99.4" y="188.9">6</text>
<text x="128.8" y="188.9">PE3</text>
<text x="139.5" y="188.9">7</text>
<text x="144.8" y="188.9">8</text>
<text x="179.5" y="188.9">PE4</text>
<text x="190.2" y="188.9">9</text>
<text x="195.6" y="188.9">10</text>
<text x="233" y="188.9">10</text>
<text x="238.3" y="188.9">9</text>
<text x="302.4" y="188.9">PE7</text>
<text x="313.1" y="188.9">1</text>
<text x="318.4" y="188.9">2</text>
<text x="350.5" y="188.9">3</text>
<text x="355.8" y="188.9">4</text>
<text x="304.8" y="194.9" transform="rotate(-90 304.8 194.9)">PE7</text>
<text x="83.4" y="215.5">PE4</text>
<text x="128.8" y="215.5">PE5</text>
<text x="179.5" y="215.5">PE6</text>
<text x="302.7" y="211.1">1</text>
<text x="313.4" y="211.1">2</text>
<text x="318.7" y="211.1">3</text>
<text x="233" y="224.2">1</text>
<text x="238.3" y="224.2">2</text>
<text x="313.1" y="231.7">+</text>
<text x="318.4" y="231.7">-</text>
</g>
<g font-size="2.5" fill="#800080">
<text x="88.7" y="266.3">Steuerrechner</text>
<text x="136.8" y="266.3">Monitor</text>
<text x="187.5" y="266.3">Pumpe für</text>
<text x="187.5" y="269.2">Kühlung</text>
<text x="230.3" y="266.3">Lüfter für</text>
<text x="230.3" y="269.2">Kühlung</text>
<text x="310.4" y="266.3">Lasernetzteil</text>
<text x="347.8" y="266.3">Lüfter für</text>
<text x="347.8" y="269.2">Laserstrahl</text>
<text x="374.5" y="266.3">Warnleuchte</text>
<text x="374.5" y="269.2">Laserstrahl Ein</text>
</g>
<g font-size="2.1">
<text x="332.5" y="200.8">2G0,75 mm²</text>
<text x="364.5" y="200.8">2G0,75 mm²</text>
<text x="67.1" y="206.2">3G0,75 mm²</text>
<text x="112.5" y="206.2">3G0,75 mm²</text>
<text x="163.2" y="206.2">3G0,75 mm²</text>
<text x="217.2" y="206.2">4G0,5 mm²</text>
<text x="286.6" y="206.2">3G1,5 mm²</text>
<text x="294.3" y="227.5">DY30</text>
<text x="218.3" y="230.1">ohne Artikel</text>
<text x="89.2" y="284.2">Datum</text>
<text x="89.2" y="287.4">Bearb.</text>
<text x="101" y="284.2">06.10.15</text>
<text x="101" y="287.4">Olaf Bitter</text>
<text x="124.5" y="284.2">QElectroTech: v0.4</text>
<text x="306.4" y="285.5">LaserSaur_fablab-dd-1.5.1.2.qet</text>
<text x="372.7" y="283.9">=</text>
<text x="372.7" y="287.1">+</text>
<text x="30.7" y="293.8">Änderung</text>
<text x="50.2" y="293.8">Datum</text>
<text x="69.7" y="293.8">Name</text>
<text x="89.2" y="290.6">Gepr.</text>
<text x="89.2" y="293.8">Urspr.</text>
<text x="124.5" y="293.8">Ersatz von:</text>
<text x="159.5" y="293.8">Ersatzt durch:</text>
<text x="333.7" y="289.8">DIN_A4_IEC</text>
<text x="399.9" y="290.3">Blatt: 6</text>
<text x="399.9" y="293.5">Blatt: 16</text>
</g>
<text font-size="1.8" x="302.4" y="92.4">(8-D7)</text>
<text font-size="1.8" fill="#1f1c1b" x="302.4" y="108.4">(8-D7)</text>
<g font-size="1.4">
<text x="313.1" y="86.5">1</text>
<text x="313.1" y="88.1">L1</text>
<text x="318.7" y="86.5">3</text>
<text x="318.7" y="88.1">L2</text>
<text x="324" y="86.5">5</text>
<text x="324" y="88.1">L3</text>
<text x="313.1" y="96.9">2</text>
<text x="313.1" y="98.5">T1</text>
<text x="318.4" y="96.9">4</text>
<text x="318.4" y="98.5">T2</text>
<text x="323.8" y="96.9">6</text>
<text x="323.8" y="98.5">T3</text>
<text x="313.1" y="102.5">1</text>
<text x="313.1" y="104.1">L1</text>
<text x="318.7" y="102.5">3</text>
<text x="318.7" y="104.1">L2</text>
<text x="324" y="102.5">5</text>
<text x="324" y="104.1">L3</text>
<text x="313.1" y="112.9">2</text>
<text x="318.4" y="112.9">4</text>
<text x="323.8" y="112.9">6</text>
<text x="313.1" y="114.5">T1</text>
<text x="318.4" y="114.5">T2</text>
<text x="323.8" y="114.5">T3</text>
<text x="82.8" y="201.1">GNYE</text>
<text x="93.5" y="201.1">1</text>
<text x="98.9" y="201.1">2</text>
<text x="128.2" y="201.1">GNYE</text>
<text x="138.9" y="201.1">1</text>
<text x="144.3" y="201.1">2</text>
<text x="179" y="201.1">GNYE</text>
<text x="189.7" y="201.1">1</text>
<text x="195" y="201.1">2</text>
<text x="232.2" y="200.6">sw</text>
<text x="235.1" y="200.6">rt</text>
<text x="237.5" y="200.6">gn</text>
<text x="240.2" y="200.6">wß</text>
<text x="301.9" y="201.1">GNYE</text>
<text x="312.6" y="201.1">1</text>
<text x="317.9" y="201.1">2</text>
<text x="350" y="201.1">1</text>
<text x="355.3" y="201.1">2</text>
<text x="379.3" y="201.1">1</text>
<text x="384.7" y="201.1">2</text>
<text x="91.7" y="229.1">PC 230V16A</text>
<text x="137.1" y="229.1">PC 230V16A</text>
<text x="187.8" y="229.1">PC 230V16A</text>
</g>
</svg>
